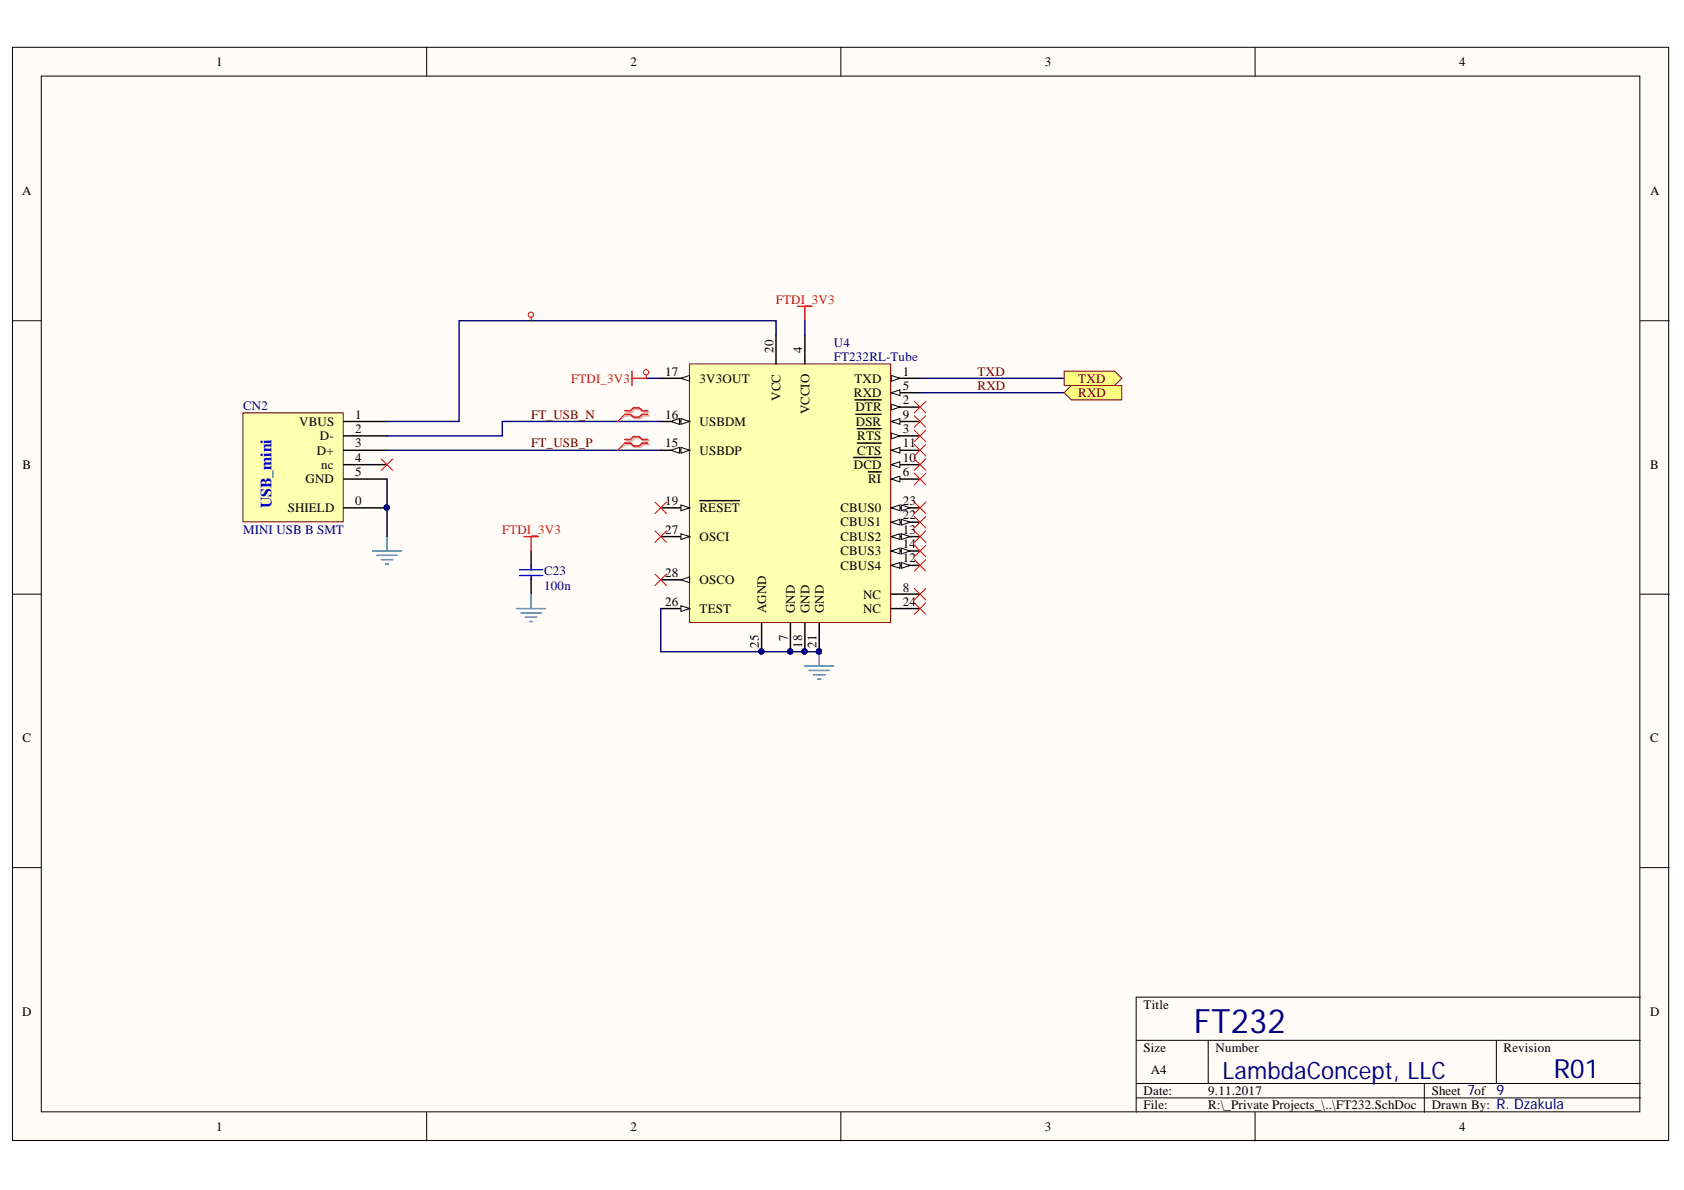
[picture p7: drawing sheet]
<svg xmlns="http://www.w3.org/2000/svg" width="297mm" height="210mm" viewBox="0 0 297 210" stroke-linecap="round" stroke-linejoin="round" font-family="sans-serif">
<g fill="#fffcf8" stroke="#000" stroke-width=".18">
<path d="M2.2 8.3h292.1v192.9h-292.1z"/>
<path d="M7.3 13.4h282v182.7h-282z"/>
</g>
<g fill="none" stroke="#000" stroke-width=".18">
<path d="M75.3 8.3v5.1M148.3 8.3v5.1M221.4 8.3v5.1M2.2 56.6h5.1M289.4 56.6h5M2.2 104.8h5.1M289.4 104.8h5M2.2 153h5.1M289.4 153h5M289.4 175.9h-89v20.3M75.3 196.2v5.1M148.3 196.2v5.1"/>
<path d="M200.4 183.5h89M200.4 191.1h89M200.4 193.7h89M213.1 183.5v7.6M221.4 196.2v5.1M251.2 191.1v5.1M263.9 183.5v7.6"/>
</g>
<path d="M121.6 64.2h35.5v45.6h-35.5z" fill="#ffffb0" stroke="#800000" stroke-width=".18"/>
<path d="M142 59.1v5.1M157.2 69.3h5.1M157.2 107.3h5.1M157.2 104.8h5.1" fill="none" stroke="#000" stroke-width=".25"/>
<path d="M157.2 69.3l1.5-.5v1z" fill="#fffcf8"/>
<path d="M157.2 69.3l1.5-.5v1z" fill="none" stroke="#000" stroke-width=".18"/>
<path d="M157.2 84.5h5.1" fill="none" stroke="#000" stroke-width=".25"/>
<path d="M157.2 84.5l1.5-.5v1z" fill="#fffcf8"/>
<path d="M157.2 84.5l1.5-.5v1z" fill="none" stroke="#000" stroke-width=".18"/>
<path d="M157.2 74.3h5.1M153.1 83.2h2.3" fill="none" stroke="#000" stroke-width=".25"/>
<path d="M157.2 74.3l1.5-.5v1.1z" fill="#fffcf8"/>
<path d="M157.2 74.3l1.5-.5v1.1z" fill="none" stroke="#000" stroke-width=".18"/>
<path d="M151 73.1h4.4M157.2 82h5.1" fill="none" stroke="#000" stroke-width=".25"/>
<path d="M157.2 82l1.5-.5v1z" fill="#fffcf8"/>
<path d="M157.2 82l1.5-.5v1z" fill="none" stroke="#000" stroke-width=".18"/>
<path d="M157.2 79.4h5.1M150.6 80.7h4.8" fill="none" stroke="#000" stroke-width=".25"/>
<path d="M157.2 79.4l1.5-.5v1z" fill="#fffcf8"/>
<path d="M157.2 79.4l1.5-.5v1z" fill="none" stroke="#000" stroke-width=".18"/>
<path d="M151.2 78.2h4.2M157.2 99.7h5.1" fill="none" stroke="#000" stroke-width=".25"/>
<path d="M157.2 99.7l1.5-.5v1z" fill="#fffcf8"/>
<path d="M157.2 99.7l1.5-.5v1z" fill="none" stroke="#000" stroke-width=".18"/>
<path d="M159 99.2l1.5 .5-1.5 .5z" fill="#fffcf8"/>
<path d="M159 99.2l1.5 .5-1.5 .5z" fill="none" stroke="#000" stroke-width=".18"/>
<path d="M157.2 94.7h5.1" fill="none" stroke="#000" stroke-width=".25"/>
<path d="M157.2 94.7l1.5-.6v1.1z" fill="#fffcf8"/>
<path d="M157.2 94.7l1.5-.6v1.1z" fill="none" stroke="#000" stroke-width=".18"/>
<path d="M159 94.1l1.5 .6-1.5 .5z" fill="#fffcf8"/>
<path d="M159 94.1l1.5 .6-1.5 .5z" fill="none" stroke="#000" stroke-width=".18"/>
<path d="M157.2 97.2h5.1" fill="none" stroke="#000" stroke-width=".25"/>
<path d="M157.2 97.2l1.5-.5v1z" fill="#fffcf8"/>
<path d="M157.2 97.2l1.5-.5v1z" fill="none" stroke="#000" stroke-width=".18"/>
<path d="M159 96.7l1.5 .5-1.5 .5z" fill="#fffcf8"/>
<path d="M159 96.7l1.5 .5-1.5 .5z" fill="none" stroke="#000" stroke-width=".18"/>
<path d="M116.6 79.4h5" fill="none" stroke="#000" stroke-width=".25"/>
<path d="M120.1 78.9l1.5 .5-1.5 .5z" fill="#fffcf8"/>
<path d="M120.1 78.9l1.5 .5-1.5 .5z" fill="none" stroke="#000" stroke-width=".18"/>
<path d="M118.3 79.4l1.6-.5v1z" fill="#fffcf8"/>
<path d="M118.3 79.4l1.6-.5v1z" fill="none" stroke="#000" stroke-width=".18"/>
<path d="M116.6 74.3h5" fill="none" stroke="#000" stroke-width=".25"/>
<path d="M120.1 73.8l1.5 .5-1.5 .6z" fill="#fffcf8"/>
<path d="M120.1 73.8l1.5 .5-1.5 .6z" fill="none" stroke="#000" stroke-width=".18"/>
<path d="M118.3 74.3l1.6-.5v1.1z" fill="#fffcf8"/>
<path d="M118.3 74.3l1.6-.5v1.1z" fill="none" stroke="#000" stroke-width=".18"/>
<path d="M116.6 66.7h5" fill="none" stroke="#000" stroke-width=".25"/>
<path d="M120.1 66.7l1.5-.5v1z" fill="#fffcf8"/>
<path d="M120.1 66.7l1.5-.5v1z" fill="none" stroke="#000" stroke-width=".18"/>
<circle cx="141.9" cy="114.9" r=".46" fill="#000080" stroke="#000080" stroke-width=".18"/>
<path d="M116.6 89.6h5" fill="none" stroke="#000" stroke-width=".25"/>
<path d="M120.1 89.1l1.5 .5-1.5 .5z" fill="#fffcf8"/>
<path d="M120.1 89.1l1.5 .5-1.5 .5z" fill="none" stroke="#000" stroke-width=".18"/>
<path d="M136.9 59.1v5.1M123.4 88.3h7M157.2 92.1h5.1M144.5 109.9v5.1" fill="none" stroke="#000" stroke-width=".25"/>
<circle cx="144.5" cy="114.9" r=".46" fill="#000080" stroke="#000080" stroke-width=".18"/>
<path d="M157.2 92.1l1.5-.5v1z" fill="#fffcf8"/>
<path d="M157.2 92.1l1.5-.5v1z" fill="none" stroke="#000" stroke-width=".18"/>
<path d="M159 91.6l1.5 .5-1.5 .5z" fill="#fffcf8"/>
<path d="M159 91.6l1.5 .5-1.5 .5z" fill="none" stroke="#000" stroke-width=".18"/>
<path d="M157.2 89.6h5.1" fill="none" stroke="#000" stroke-width=".25"/>
<path d="M157.2 89.6l1.5-.5v1z" fill="#fffcf8"/>
<path d="M157.2 89.6l1.5-.5v1z" fill="none" stroke="#000" stroke-width=".18"/>
<path d="M159 89.1l1.5 .5-1.5 .5z" fill="#fffcf8"/>
<path d="M159 89.1l1.5 .5-1.5 .5z" fill="none" stroke="#000" stroke-width=".18"/>
<path d="M116.6 107.3h5M134.3 109.9v5.1" fill="none" stroke="#000" stroke-width=".25"/>
<circle cx="134.3" cy="114.9" r=".46" fill="#000080" stroke="#000080" stroke-width=".18"/>
<path d="M120.1 106.8l1.5 .5-1.5 .6z" fill="#fffcf8"/>
<path d="M120.1 106.8l1.5 .5-1.5 .6z" fill="none" stroke="#000" stroke-width=".18"/>
<path d="M116.6 94.7h5" fill="none" stroke="#000" stroke-width=".25"/>
<path d="M120.1 94.1l1.5 .6-1.5 .5z" fill="#fffcf8"/>
<path d="M120.1 94.1l1.5 .6-1.5 .5z" fill="none" stroke="#000" stroke-width=".18"/>
<path d="M116.6 102.3h5" fill="none" stroke="#000" stroke-width=".25"/>
<path d="M120.1 102.3l1.5-.5v1z" fill="#fffcf8"/>
<path d="M120.1 102.3l1.5-.5v1z" fill="none" stroke="#000" stroke-width=".18"/>
<path d="M157.2 66.7h5.1" fill="none" stroke="#000" stroke-width=".25"/>
<path d="M157.2 66.2l1.5 .5-1.5 .5z" fill="#fffcf8"/>
<path d="M157.2 66.2l1.5 .5-1.5 .5z" fill="none" stroke="#000" stroke-width=".18"/>
<path d="M157.2 71.8h5.1" fill="none" stroke="#000" stroke-width=".25"/>
<path d="M157.2 71.3l1.5 .5-1.5 .5z" fill="#fffcf8"/>
<path d="M157.2 71.3l1.5 .5-1.5 .5z" fill="none" stroke="#000" stroke-width=".18"/>
<path d="M150.8 70.5h4.6M157.2 76.9h5.1" fill="none" stroke="#000" stroke-width=".25"/>
<path d="M157.2 76.4l1.5 .5-1.5 .5z" fill="#fffcf8"/>
<path d="M157.2 76.4l1.5 .5-1.5 .5z" fill="none" stroke="#000" stroke-width=".18"/>
<path d="M151.2 75.6h4.2" fill="none" stroke="#000" stroke-width=".25"/>
<g fill="#000080" stroke="#000080" stroke-width=".18">
<circle cx="141.9" cy="114.9" r=".46"/>
<circle cx="144.5" cy="114.9" r=".46"/>
<circle cx="134.3" cy="114.9" r=".46"/>
</g>
<g fill="none" stroke="#f00" stroke-width=".18">
<path d="M161.3 70.8l2 2M161.3 75.9l2 2M161.3 78.4l2 2M161.3 73.3l2 2.1M163.3 70.8l-2 2M163.3 75.9l-2 2M163.3 78.4l-2 2M163.3 73.3l-2 2.1M161.3 88.6l2 2M161.3 91.1l2 2M161.3 93.6l2 2.1M161.3 96.2l2 2"/>
<path d="M161.3 98.7l2 2M161.3 80.9l2 2.1M161.3 83.5l2 2M163.3 88.6l-2 2M163.3 91.1l-2 2M163.3 93.6l-2 2.1M163.3 96.2l-2 2M163.3 98.7l-2 2M163.3 80.9l-2 2.1M163.3 83.5l-2 2M161.3 103.8l2 2M161.3 106.3l2 2.1"/>
<path d="M163.3 103.8l-2 2M163.3 106.3l-2 2.1"/>
</g>
<path d="M142 117.5h5M142.7 118.3h3.6M143.5 119h2M144.3 119.8h.5M144.5 115v2.5" fill="none" stroke="#009cca" stroke-width=".25"/>
<path d="M162.3 66.7h25.4M162.3 69.3h25.4M116.6 107.3v7.7h27.9" fill="none" stroke="#000080" stroke-width=".25"/>
<g fill="#ffff80" stroke="#800000" stroke-width=".18">
<path d="M187.7 65.5h8.9l1.3 1.2-1.3 1.3h-8.9z" fill-rule="evenodd"/>
<path d="M187.7 69.3l1.3-1.3h8.9v2.5h-8.9z" fill-rule="evenodd"/>
</g>
<path d="M42.9 72.8h17.6v19.2h-17.6z" fill="#ffffb0" stroke="#800000" stroke-width=".18"/>
<path d="M60.6 74.3h7.7M60.6 76.9h7.7M60.6 79.4h7.7M60.6 82h7.7M60.6 84.5h7.7M60.6 89.6h7.7M93.7 97.2v2.5M93.7 102.3v2.5" fill="none" stroke="#000" stroke-width=".25"/>
<circle cx="68.2" cy="89.5" r=".46" fill="#000080" stroke="#000080" stroke-width=".18"/>
<path d="M65.7 97.2h5.1M66.5 98h3.5M67.3 98.7h2M68 99.5h.5M68.3 94.7v2.5M91.1 107.3h5.1M91.9 108.1h3.6M92.7 108.9h2M93.4 109.6h.5M93.7 104.8v2.5" fill="none" stroke="#009cca" stroke-width=".25"/>
<path d="M136.9 59.1v-2.5h-55.9v17.7h-12.7M142 56.6v2.5M68.3 79.4h48.3M114 66.7h2.6M116.6 74.3h-28v2.6h-20.3M68.3 84.5v10.2" fill="none" stroke="#000080" stroke-width=".25"/>
<g fill="none" stroke="#f00" stroke-width=".18">
<path d="M93.7 56.1v.5M110.2 73.1l-1.3 1.2M110.2 78.2l-1.3 1.2M114 66.2v.5M67.3 80.9l2 2.1M69.3 80.9l-2 2.1M115.5 88.6l2.1 2M115.5 93.6l2.1 2.1M117.6 88.6l-2.1 2M117.6 93.6l-2.1 2.1M115.5 101.3l2.1 2M117.6 101.3l-2.1 2"/>
<circle cx="93.6" cy="55.5" r=".46"/>
<circle cx="114" cy="65.7" r=".46"/>
</g>
<path d="M140.7 54h2.5M142 54v2.6M111.5 65.5v2.5M111.5 66.7h2.5M92.4 94.7h2.6M93.7 94.7v2.5" fill="none" stroke="#ee0e22" stroke-width=".25"/>
<path d="M110.5 72.7h1l.5-.5h1l.5 .5h1M110.5 73.3h1l.5 .5h1l.5-.5h1M110.5 77.8h1l.5-.5h1l.5 .5h1M110.5 78.4h1l.5 .5h1l.5-.5h1" fill="none" stroke="#d0a19e" stroke-width=".25"/>
<path d="M110.5 73.3l-1.6 1M110.5 78.4l-1.6 1" fill="none" stroke="#d0a19e" stroke-width=".18"/>
<path d="M110.2 72.4h1l.5-.5h1l.5 .5h1.1M110.2 73.1h1l.5 .5h1l.5-.5h1.1M110.2 77.5h1l.5-.5h1l.5 .5h1.1M110.2 78.2h1l.5 .5h1l.5-.5h1.1" fill="none" stroke="#f00" stroke-width=".25"/>
<path d="M93.7 99.7v.8M91.6 100.5h4.1M91.6 101.5h4.1M93.7 101.5v.8" fill="none" stroke="#00f" stroke-width=".25"/>
<text font-size="6" fill="#000080" x="138.6" y="113.5">PIU407</text>
<text font-size="5.9" fill="#000080" x="210.6" y="182.3">FT232</text>
<text font-size="4.6" fill="#000080" x="274.1" y="190.2">R01</text>
<text font-size="4.2" fill="#000080" x="215.7" y="190.3">LambdaConcept, LLC</text>
<text font-size="2.8" fill="#00f" x="47.9" y="89.6" transform="rotate(-90 47.9 89.6)">USB_mini</text>
<text font-size="2.5" fill="#000080" x="264" y="193.2">9</text>
<g font-size="2.3">
<text x="38.1" y="11.7">1</text>
<text x="111.2" y="11.7">2</text>
<text x="184.3" y="11.7">3</text>
<text x="257.4" y="11.7">4</text>
<text x="3.9" y="34.5">A</text>
<text x="291.1" y="34.5">A</text>
<text x="136.4" y="62.2" transform="rotate(-90 136.4 62.2)">20</text>
<text x="141.5" y="62.2" transform="rotate(-90 141.5 62.2)">4</text>
<text x="117.3" y="66.2">17</text>
<text x="123.4" y="67.5">3V3OUT</text>
<text x="137.7" y="70.7" transform="rotate(-90 137.7 70.7)">VCC</text>
<text x="150.6" y="70">RXD</text>
<text x="150.7" y="67.5">TXD</text>
<text x="159.3" y="68.8">5</text>
<text x="159.3" y="66.2">1</text>
<text x="159.3" y="71.3">2</text>
<text x="52.8" y="75.1">VBUS</text>
<text x="56.4" y="77.7">D-</text>
<text x="62.7" y="73.8">1</text>
<text x="62.7" y="76.4">2</text>
<text x="117.3" y="73.8">16</text>
<text x="123.4" y="75.1">USBDM</text>
<text x="142.8" y="73.1" transform="rotate(-90 142.8 73.1)">VCCIO</text>
<text x="150.9" y="72.6">DTR</text>
<text x="151" y="75.1">DSR</text>
<text x="151.2" y="77.7">RTS</text>
<text x="159.3" y="73.8">9</text>
<text x="159.3" y="76.4">3</text>
<text x="4" y="82.7">B</text>
<text x="55.9" y="80.2">D+</text>
<text x="56.7" y="82.7">nc</text>
<text x="62.7" y="78.9">3</text>
<text x="62.7" y="81.5">4</text>
<text x="62.7" y="84">5</text>
<text x="117.3" y="78.9">15</text>
<text x="123.4" y="80.2">USBDP</text>
<text x="150.6" y="82.7">DCD</text>
<text x="151.2" y="80.2">CTS</text>
<text x="159.3" y="84">6</text>
<text x="159.3" y="81.5">10</text>
<text x="159.3" y="78.9">11</text>
<text x="291.1" y="82.7">B</text>
<text x="53.9" y="85.3">GND</text>
<text x="62.7" y="89.1">0</text>
<text x="117.3" y="89.1">19</text>
<text x="153.2" y="85.3">RI</text>
<text x="159.3" y="89.1">23</text>
<text x="50.7" y="90.3">SHIELD</text>
<text x="117.3" y="94.1">27</text>
<text x="123.4" y="90.3">RESET</text>
<text x="123.4" y="95.4">OSCI</text>
<text x="148.3" y="95.4">CBUS2</text>
<text x="148.3" y="92.9">CBUS1</text>
<text x="148.3" y="90.3">CBUS0</text>
<text x="159.3" y="94.1">13</text>
<text x="159.3" y="91.6">22</text>
<text x="117.3" y="101.7">28</text>
<text x="148.3" y="100.5">CBUS4</text>
<text x="148.3" y="97.9">CBUS3</text>
<text x="159.3" y="99.2">12</text>
<text x="159.3" y="96.7">14</text>
<text x="117.3" y="106.9">26</text>
<text x="123.4" y="103">OSCO</text>
<text x="152.2" y="105.6">NC</text>
<text x="159.3" y="106.9">24</text>
<text x="159.3" y="104.4">8</text>
<text x="123.4" y="108.2">TEST</text>
<text x="135.1" y="108.1" transform="rotate(-90 135.1 108.1)">AGND</text>
<text x="139" y="113.1" transform="rotate(-90 139 113.1)">7</text>
<text x="140.2" y="108.1" transform="rotate(-90 140.2 108.1)">GND</text>
<text x="142.8" y="108.1" transform="rotate(-90 142.8 108.1)">GND</text>
<text x="145.3" y="108.1" transform="rotate(-90 145.3 108.1)">GND</text>
<text x="152.2" y="108.2">NC</text>
<text x="133.9" y="114.2" transform="rotate(-90 133.9 114.2)">25</text>
<text x="141.5" y="114.2" transform="rotate(-90 141.5 114.2)">18</text>
<text x="144" y="114.2" transform="rotate(-90 144 114.2)">21</text>
<text x="4" y="131">C</text>
<text x="291.1" y="131">C</text>
<text x="3.9" y="179.2">D</text>
<text x="201.7" y="177.9">Title</text>
<text x="291.1" y="179.2">D</text>
<text x="201.7" y="185.6">Size</text>
<text x="214.4" y="185.6">Number</text>
<text x="265.2" y="185.6">Revision</text>
<text x="203" y="189.4">A4</text>
<text x="201.7" y="193.2">Date:</text>
<text x="201.7" y="195.7">File:</text>
<text x="213.1" y="193.2">9.11.2017</text>
<text x="213.1" y="195.7">R:\_Private Projects_\..\FT232.SchDoc</text>
<text x="252.5" y="193.2">Sheet 7of</text>
<text x="252.5" y="195.7">Drawn By: R. Dzakula</text>
<text x="38.1" y="199.5">1</text>
<text x="111.2" y="199.5">2</text>
<text x="184.3" y="199.5">3</text>
<text x="257.4" y="199.5">4</text>
</g>
<g font-size="2.3" fill="#ee0e22">
<text x="136.8" y="53.6">FTDI_3V3</text>
<text x="100.7" y="67.5">FTDI_3V3</text>
<text x="88.5" y="94.1">FTDI_3V3</text>
</g>
<g font-size="2.3" fill="#000080">
<text x="147.1" y="61.2">U4</text>
<text x="147.1" y="63.7">FT232RL-Tube</text>
<text x="42.9" y="72.3">CN2</text>
<text x="42.9" y="94.1">MINI USB B SMT</text>
<text x="96" y="101.5">C23</text>
<text x="96" y="104.1">100n</text>
</g>
<g font-size="2.3" fill="#800000">
<text x="172.4" y="66.2">TXD</text>
<text x="172.4" y="68.8">RXD</text>
<text x="190.2" y="67.5">TXD</text>
<text x="190.2" y="70">RXD</text>
<text x="93.7" y="73.8">FT_USB_N</text>
<text x="93.7" y="78.9">FT_USB_P</text>
</g>
</svg>
